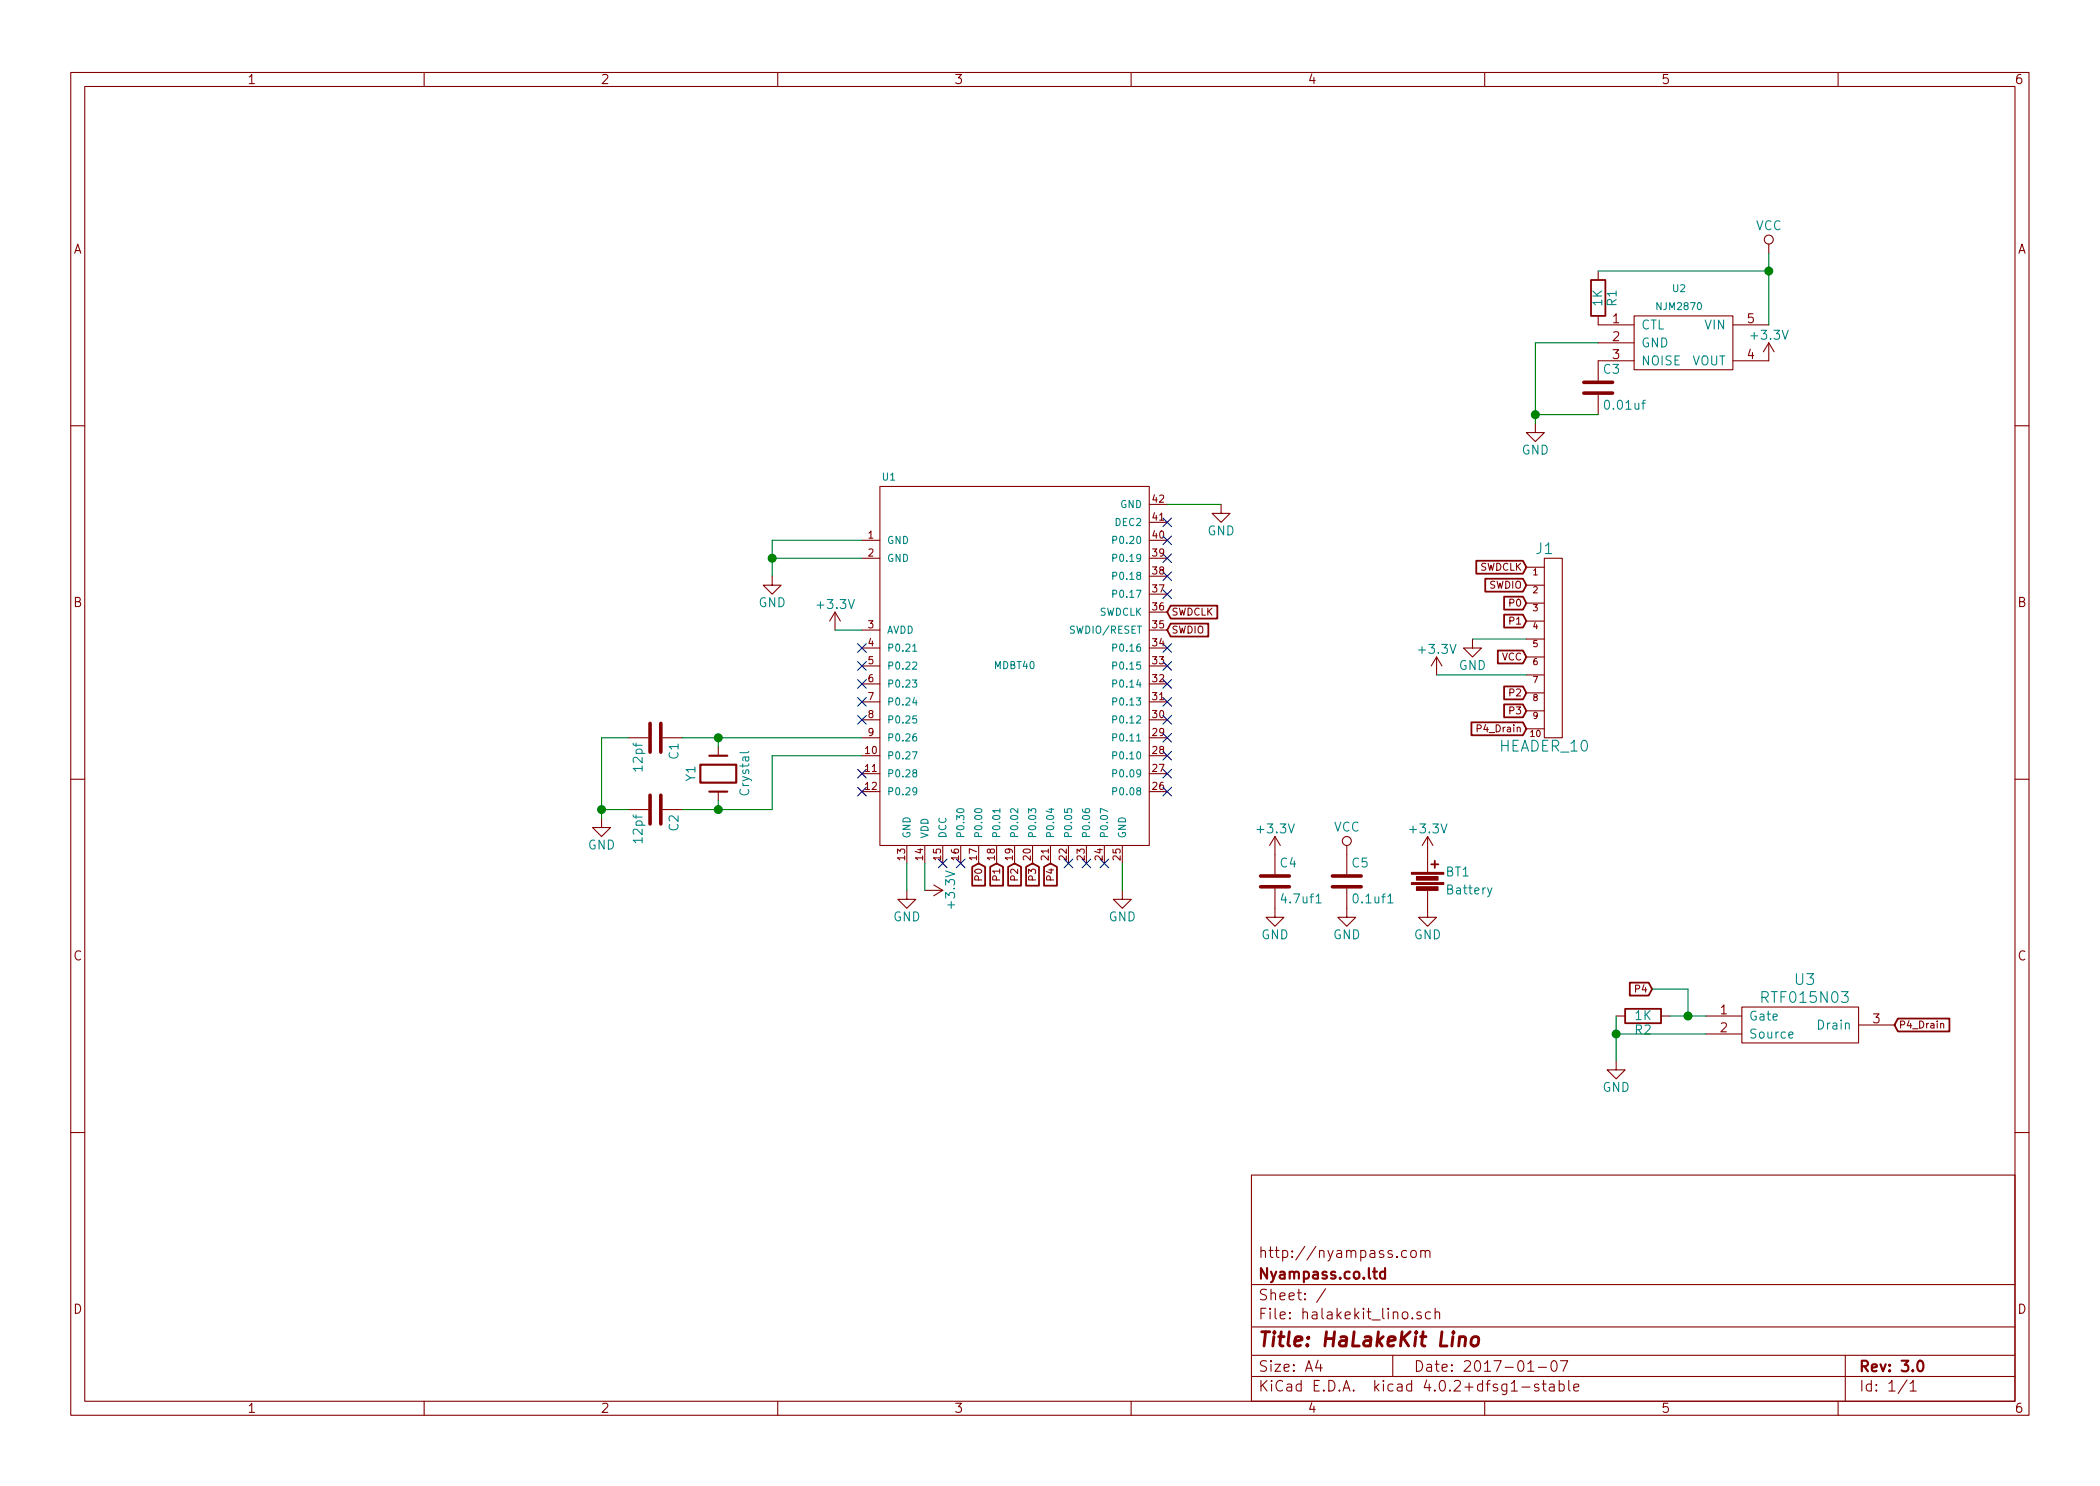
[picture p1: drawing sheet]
<svg xmlns="http://www.w3.org/2000/svg" width="297mm" height="210mm" viewBox="0 0 297 210" stroke-linecap="round" stroke-linejoin="round" font-family="sans-serif">
<g fill="none" stroke="#840000" stroke-width=".15">
<path d="M10 10.3h277v189.9h-277zM12 12.2h273v186.1h-273zM60 10.3v1.9M110 10.3v1.9M160 10.3v1.9M210 10.3v1.9M260 10.3v1.9M226.1 38.3v1.3M250.2 34.5v1.3M217.2 59.9v1.3h1.2l-1.2 1.3-1.3-1.3h1.3M226.1 44.7v1.3h5M226.1 48.5h5"/>
<path d="M226.1 55.9v2.8M231.1 44.7h14v7.6h-14zM231.1 51h-5v2.8M245.1 46h5.1M250.2 48.5v2.5h-5.1M250.2 48.5l-.8 1.3M250.2 48.5l.8 1.3M10 60.2h2M121.9 76.4h2.6M121.9 79h2.6M124.5 68.8h38.1v50.8h-38.1zM162.6 76.4h2.5"/>
<path d="M162.6 79h2.5M162.6 73.9h2.5M162.6 71.4h2.5M172.7 71.4v1.2h1.3l-1.3 1.3-1.3-1.3h1.3M218.4 79h2.6v25.4h-2.6zM285 60.2h2M109.2 81.5v1.3h1.3l-1.3 1.3-1.3-1.3h1.3M118.1 86.6l-.8 1.3M118.1 86.6v2.5M118.1 86.6l.8 1.3M121.9 89.1h2.6M121.9 91.7h2.6"/>
<path d="M121.9 94.2h2.6M121.9 96.8h2.6M121.9 99.3h2.6M162.6 89.1h2.5M162.6 91.7h2.5M162.6 94.2h2.5M162.6 96.8h2.5M162.6 99.3h2.5M162.6 86.6h2.5M162.6 84.1h2.5M162.6 81.5h2.5M203.2 93l-.8 1.2"/>
<path d="M203.2 93v2.5M203.2 93l.8 1.2M208.3 90.4v1.3h1.2l-1.2 1.3-1.3-1.3h1.3M215.9 80.3h2.5M215.9 82.8h2.5M215.9 85.3h2.5M215.9 87.9h2.5M215.9 90.4h2.5M215.9 93h2.5M215.9 95.5h2.5M215.9 98h2.5M10 110.3h2"/>
<path d="M85.1 115.8v1.3h1.3l-1.3 1.3-1.3-1.3h1.3M88.9 104.4h2.8M88.9 114.5h2.8M93.7 104.4h2.8M93.7 114.5h2.8M101.6 105.7v1.2M101.6 112v1.3M121.9 101.8h2.6M121.9 104.4h2.6M121.9 106.9h2.6M121.9 109.5h2.6M121.9 112h2.6"/>
<path d="M128.3 119.6v2.6M130.8 119.6v2.6M133.3 119.6v2.6M135.9 119.6v2.6M138.4 119.6v2.6M141 119.6v2.6M143.5 119.6v2.6M146 119.6v2.6M148.6 119.6v2.6M151.1 119.6v2.6M153.7 119.6v2.6M156.2 119.6v2.6"/>
<path d="M158.7 119.6v2.6M162.6 101.8h2.5M162.6 104.4h2.5M162.6 106.9h2.5M162.6 109.5h2.5M162.6 112h2.5M180.3 118.4v5.3M180.3 118.4l-.7 1.2M180.3 118.4l.8 1.2M190.5 119.6v4.1M201.9 118.4v5M201.9 118.4l-.7 1.2"/>
<path d="M201.9 118.4l.8 1.2M215.9 100.6h2.5M215.9 103.1h2.5M285 110.3h2M128.3 126v1.2h1.2l-1.2 1.3-1.3-1.3h1.3M130.8 126h2.5M132.1 125.2l1.2 .8M133.3 126l-1.2 .7M158.7 126v1.2h1.3l-1.3 1.3-1.2-1.3h1.2M180.3 125.7v4.1h1.3l-1.3 1.3-1.2-1.3h1.2M190.5 125.7v4.1h1.3l-1.3 1.3-1.3-1.3h1.3M201.9 126v3.8h1.3l-1.3 1.3-1.2-1.3h1.2"/>
<path d="M228.6 150.1v1.3h1.3l-1.3 1.2-1.3-1.2h1.3M228.6 143.8h1.3M234.9 143.8h1.3M241.3 143.8h5.1M241.3 146.3h5.1M246.4 142.5h16.5v5.1h-16.5zM262.9 145h5.1M274.5 144.9a.23 .23 0 0 1 .4 .1v.5M10 160.2h2M177 166.3h108v32h-108zM199 177l-.5-.1-.3 .3 .1 .6 .2 .1 .5-.1M199.6 177.1a.41 .41 0 0 1 .7 .1v.4a.41 .41 0 0 1-.4 .3 .41 .41 0 0 1-.4-.3z"/>
<path d="M201 177.1a.38 .38 0 0 1 .6 0v.8M201 176.9v1M201.6 177.1a.36 .36 0 0 1 .3-.2 .36 .36 0 0 1 .4 .2v.8M285 160.2h2M60 198.3v1.9M110 198.3v1.9M160 198.3v1.9M177 194.8h108M177 191.8h108M177 187.8h108M177 181.8h108M186.4 192.5l-.3 1h.9"/>
<path d="M186.8 193v1M187.5 182.3l-1.3 2M197 191.8v3M199.8 186.5v.1l-.1-.1h.1v.1M201 185.7a.37 .37 0 0 0-.6 .1v.1a.54 .54 0 0 0 .6 .3l.1 .1-.1 .2-.2 .1-.4-.1M202.3 185.7l-.4-.1-.3 .3 .1 .6 .2 .1 .4-.1M203 185.7a.38 .38 0 0 1 .6 .1v.8M203 185.1v1.5M210 198.3v1.9M215.3 196.3h1.1M216.1 194h.9M217.6 193.5h1.1"/>
<path d="M217.6 195.9a.37 .37 0 0 0-.6 .1v.1a.54 .54 0 0 0 .6 .3l.1 .1-.1 .2-.1 .1-.5-.1M218.1 195.8h.6M218.3 195.3v1.3l.2 .2h.2M219.2 195.9l.2-.1 .4 .1v.9M219.5 192.7a.35 .35 0 0 1 .4-.2 .35 .35 0 0 1 .3 .3 .77 .77 0 0 1-.5 1.2 .9 .9 0 0 1-.2-1.3zM219.8 196.2l-.4 .1-.3 .2 .1 .2 .2 .1 .4-.1M220.5 195.9a.48 .48 0 0 1 .7 .1l.1 .1-.1 .6a.48 .48 0 0 1-.7 0M220.5 195.3v1.5M220.7 192.5h1l-.6 1.5M221.9 195.3v1.3l.2 .2M222.6 196.3l.7-.1v-.3l-.5-.1-.2 .2 .1 .7 .1 .1 .5-.1M260 198.3v1.9"/>
<path d="M261 191.8v6.5M269.7 195.2l-1.2 2M270.2 195.8l.4-.5v1.5M270.2 196.8h.8"/>
<circle cx="250.2" cy="33.9" r=".63"/>
<circle cx="190.5" cy="119" r=".63"/>
</g>
<path d="M99.1 108.2h5v2.5h-5zM100.3 112h2.6M100.3 106.9h2.6M195.9 179.4v1.5M195.9 180l-.4-.1-.3 .3 .1 .6 .2 .1 .4-.1M271.3 192.7a.35 .35 0 0 1 .4-.2 .35 .35 0 0 1 .3 .3 .77 .77 0 0 1-.4 1.2 .9 .9 0 0 1-.3-1.3z" fill="none" stroke="#840000" stroke-width=".3"/>
<path d="M206.5 189.3a.52 .52 0 0 1 .8 .1l-.1 1M208.3 189.3a.51 .51 0 0 1 .5-.2 .51 .51 0 0 1 .4 .4l-.1 .6a.54 .54 0 0 1-.5 .4 .54 .54 0 0 1-.5-.4z" fill="none" stroke="#840000" stroke-width=".41"/>
<g fill="#840000" stroke="#840000" stroke-width=".15">
<path d="M199.6 124.9h4.6v.2h-4.6z"/>
<path d="M199.6 123.4h4.6v.3h-4.6z"/>
<path d="M200.4 125.5h3v.5h-3z"/>
<path d="M200.4 124h3v.5h-3z"/>
</g>
<g fill="none" stroke="#840000" stroke-width=".25">
<path d="M225 39.6h2.1v5.1h-2.1zM208.8 79.3h6.6l.5 1-.5 .9h-6.6zM165.6 85.7h6.6v1.8h-6.6l-.5-.9zM165.6 88.2h5.3v1.9h-5.3l-.5-1zM210.1 81.9h5.3l.5 .9-.5 .9h-5.3zM211.9 92h3.5l.5 1-.5 .9h-3.5zM212.8 97.1h2.6l.5 .9-.5 1h-2.6zM212.8 99.7h2.6l.5 .9-.5 .9h-2.6zM212.8 84.4h2.6l.5 .9-.5 1h-2.6zM212.8 87h2.6l.5 .9-.5 .9h-2.6zM208.1 102.2h7.3l.5 .9-.5 .9h-7.3zM137.5 122.7l.9-.5 .9 .5v2.6h-1.8z"/>
<path d="M140.1 122.7l.9-.5 .9 .5v2.6h-1.8zM142.6 122.7l.9-.5 .9 .5v2.6h-1.8zM145.1 122.7l.9-.5 1 .5v2.6h-1.9zM147.7 122.7l.9-.5 .9 .5v2.6h-1.8zM202.4 122.3h1.1M202.9 121.8v1M230.5 139h2.7l.5 .9-.5 1h-2.7zM229.9 142.7h5v2.1h-5zM268.5 144.1h7.2v1.8h-7.2l-.5-.9z"/>
</g>
<g fill="none" stroke="#008484" stroke-width=".15">
<path d="M157.4 76.4h.5l.1-.2-.1-.3h-.5v1M157.4 79l.5-.1 .1-.1-.1-.3-.5-.1v1M129.1 96.2h.6l-.4 .4 .3 .1v.4l-.1 .1-.4-.1M129.1 93.8l.4-.1 .1 .1 .1 .2-.6 .7h.6M129.1 92.1h.6M129.3 98.7l-.2 .7h.6M157.4 99.3l.5-.1 .1-.1-.1-.3-.5-.1v1.1M157.4 96.7h.5l.1-.2-.1-.2-.5-.1v1M157.4 94.2h.5l.1-.2-.1-.3h-.5v1M157.4 91.7l.5-.1 .1-.1-.1-.3-.5-.1v1M157.4 84h.5l.1-.2-.1-.2-.5-.1v1M157.4 81.5h.5l.1-.2-.1-.3h-.5v1"/>
<path d="M105.9 106.3l-.2 .2h-1.1M129.1 106.4h.6l-.4 1M129.3 109.3l-.2-.1 .1-.2h.4v.2l-.4 .2-.1 .1v.2l.2 .2 .3-.1v-.4l-.1-.1M129.6 103.8l-.4 .1-.1 .7 .2 .2 .3-.1v-.4l-.3-.1-.2 .2M129.6 101.3h-.4l-.1 .5 .1-.1h.4v.5l-.1 .1-.4-.1M129.7 111.9l-.2 .2-.3-.1-.1-.1 .1-.4 .3-.1 .2 .3-.1 .5-.1 .2-.3 .1M135.4 114.5a.71 .71 0 0 1 .9 .1 .55 .55 0 0 1-.5 .4 .55 .55 0 0 1-.5-.4zM137.9 114.5a.71 .71 0 0 1 1 .1 .55 .55 0 0 1-.5 .4 .55 .55 0 0 1-.5-.4zM141.4 114.4v.6M144 114.4v.6l-.7-.6h-.2l-.1 .2 .1 .4M145.5 115v-.6l.4 .4 .1-.4h.4l.1 .2-.1 .4M148.7 114.4v.6l-.7-.2"/>
<path d="M150.6 114.4v.5l.5 .1-.1-.1v-.4l.5-.1 .1 .2-.1 .4M153.1 114.5l.1 .4 .7 .1 .2-.2-.1-.4-.5 .1v.3l.2 .2M156.7 114.8l-1-.4v.6M157.4 101.8h.5l.1-.2-.1-.3h-.5v1M157.4 112l.5-.1 .1-.1-.1-.3-.5-.1v1.1M157.4 109.4h.5l.1-.2-.1-.2-.5-.1v1M157.4 106.9h.5l.1-.2-.1-.3h-.5v1M157.4 104.4l.5-.1 .1-.1-.1-.3-.5-.1v1M186.2 127.8h.7M196.3 127.8h.7M211 125.6l-.4 1.2-.2 .1M253 146.5l.6-.2v-.2l-.4-.1-.2 .2 .1 .6 .1 .1 .4-.1"/>
</g>
<g fill="none" stroke="#000084" stroke-width=".15">
<path d="M164.5 73.3l1.2 1.2M164.5 75.8l1.2 1.3M164.5 78.4l1.2 1.2M165.7 73.3l-1.2 1.2M165.7 75.8l-1.2 1.3M165.7 78.4l-1.2 1.2M121.3 91.1l1.2 1.2M121.3 93.6l1.2 1.2M121.3 96.2l1.2 1.2M121.3 98.7l1.2 1.2M122.5 91.1l-1.2 1.2M122.5 93.6l-1.2 1.2"/>
<path d="M122.5 96.2l-1.2 1.2M122.5 98.7l-1.2 1.2M164.5 91.1l1.2 1.2M164.5 93.6l1.2 1.2M164.5 96.2l1.2 1.2M164.5 98.7l1.2 1.2M164.5 80.9l1.2 1.2M164.5 83.5l1.2 1.2M165.7 91.1l-1.2 1.2M165.7 93.6l-1.2 1.2M165.7 96.2l-1.2 1.2M165.7 98.7l-1.2 1.2"/>
<path d="M165.7 80.9l-1.2 1.2M165.7 83.5l-1.2 1.2M121.3 101.2l1.2 1.3M121.3 108.9l1.2 1.2M121.3 111.4l1.2 1.2M122.5 101.2l-1.2 1.3M122.5 108.9l-1.2 1.2M122.5 111.4l-1.2 1.2M164.5 101.2l1.2 1.3M164.5 103.8l1.2 1.2M164.5 106.3l1.2 1.2M164.5 108.9l1.2 1.2"/>
<path d="M164.5 111.4l1.2 1.2M165.7 101.2l-1.2 1.3M165.7 103.8l-1.2 1.2M165.7 106.3l-1.2 1.2M165.7 108.9l-1.2 1.2M165.7 111.4l-1.2 1.2M132.7 121.6l1.3 1.2M134 121.6l-1.3 1.2M135.3 121.6l1.2 1.2M136.5 121.6l-1.2 1.2M150.5 121.6l1.2 1.2M151.7 121.6l-1.2 1.2"/>
<path d="M153.1 121.6l1.2 1.2M154.3 121.6l-1.2 1.2M155.6 121.6l1.2 1.2M156.8 121.6l-1.2 1.2"/>
</g>
<path d="M224 55.6h4.1M224 54.1h4.1M91.9 102.4v4M91.9 112.5v4.1M93.5 102.4v4M93.5 112.5v4.1M178.3 125.5h4.1M178.3 123.9h4.1M188.5 125.5h4M188.5 123.9h4" fill="none" stroke="#840000" stroke-width=".51"/>
<g fill="none" stroke="#008400" stroke-width=".15">
<path d="M226.1 38.3h24.1M250.2 35.8v10.2M217.2 58.7h8.9M226.1 48.5h-8.9v11.4M109.2 79h12.7M121.9 76.4h-12.7v5.1M165.1 71.4h7.6M118.1 89.1h3.8M203.2 95.5h12.7M208.3 90.4h7.6M85.1 114.5h3.8M88.9 104.4h-3.8v11.4"/>
<path d="M96.5 104.4h25.4M101.6 104.4v1.3M101.6 113.3v1.2M121.9 106.9h-12.7v7.6h-12.7M128.3 122.2v3.8M130.8 122.2v3.8M158.7 122.2v3.8M233.7 139.9h5.1v3.9M228.6 143.8v6.3M228.6 146.3h12.7M236.2 143.8h5.1"/>
</g>
<g fill="#008400" stroke="#008400" stroke-width=".25">
<circle cx="109.2" cy="79" r=".51"/>
<circle cx="101.6" cy="104.4" r=".51"/>
<circle cx="101.6" cy="114.5" r=".51"/>
<circle cx="85.1" cy="114.5" r=".51"/>
<circle cx="250.2" cy="38.3" r=".51"/>
<circle cx="217.2" cy="58.7" r=".51"/>
<circle cx="238.8" cy="143.8" r=".51"/>
<circle cx="228.6" cy="146.3" r=".51"/>
</g>
<text font-size="2.8" fill="#840000" x="178" y="190.5">Title: HaLakeKit Lino</text>
<g font-size="2.1" fill="#008484">
<text x="217.3" y="78.4">J1</text>
<text x="212.2" y="106.3">HEADER_10</text>
<text x="249.5" y="141.9">RTF015N03</text>
<text x="253.9" y="139.4">U3</text>
</g>
<g font-size="2.1" fill="#840000">
<text x="178" y="178">http://nyampass.com</text>
<text x="178" y="184">Sheet: /</text>
<text x="178" y="181">Nyampass.co.ltd</text>
<text x="178" y="186.7">File: halakekit_lino.sch</text>
<text x="178" y="196.9">KiCad E.D.A. kicad 4.0.2+dfsg1-stable</text>
<text x="178" y="194.1">Size: A4</text>
<text x="200" y="194.1">Date: 2017-01-07</text>
<text x="263" y="194.1">Rev: 3.0</text>
<text x="263" y="196.9">Id: 1/1</text>
</g>
<g font-size="1.8" fill="#840000">
<text x="35" y="11.9">1</text>
<text x="85" y="11.9">2</text>
<text x="135" y="11.9">3</text>
<text x="185" y="11.9">4</text>
<text x="235" y="11.9">5</text>
<text x="285" y="11.9">6</text>
<text x="10.4" y="35.9">A</text>
<text x="285.4" y="35.9">A</text>
<text x="228.1" y="45.7">1</text>
<text x="247.2" y="45.7">5</text>
<text x="228.1" y="48.3">2</text>
<text x="228.1" y="50.8">3</text>
<text x="247.2" y="50.8">4</text>
<text x="10.4" y="85.9">B</text>
<text x="285.4" y="85.9">B</text>
<text x="10.4" y="135.9">C</text>
<text x="285.4" y="135.9">C</text>
<text x="243.4" y="143.5">1</text>
<text x="243.4" y="146">2</text>
<text x="264.9" y="144.8">3</text>
<text x="10.4" y="185.9">D</text>
<text x="285.4" y="185.9">D</text>
<text x="35" y="199.9">1</text>
<text x="85" y="199.9">2</text>
<text x="135" y="199.9">3</text>
<text x="185" y="199.9">4</text>
<text x="235" y="199.9">5</text>
<text x="285" y="199.9">6</text>
</g>
<g font-size="1.8" fill="#008484">
<text x="248.3" y="32.6">VCC</text>
<text x="226.6" y="43.3" transform="rotate(-90 226.6 43.3)">1K</text>
<text x="228.7" y="43.3" transform="rotate(-90 228.7 43.3)">R1</text>
<text x="232.2" y="46.6">CTL</text>
<text x="241.1" y="46.6">VIN</text>
<text x="226.8" y="52.9">C3</text>
<text x="232.2" y="49.1">GND</text>
<text x="232.2" y="51.7">NOISE</text>
<text x="239.2" y="51.7">VOUT</text>
<text x="247.9" y="48.1">+3.3V</text>
<text x="227.2" y="58">0.01uf</text>
<text x="215.2" y="64.3">GND</text>
<text x="170.8" y="75.7">GND</text>
<text x="107.3" y="85.9">GND</text>
<text x="115.8" y="86.2">+3.3V</text>
<text x="200.9" y="92.5">+3.3V</text>
<text x="206.3" y="94.8">GND</text>
<text x="96" y="107.4" transform="rotate(-90 96 107.4)">C1</text>
<text x="90.9" y="109" transform="rotate(-90 90.9 109)">12pf</text>
<text x="98.3" y="110.5" transform="rotate(-90 98.3 110.5)">Y1</text>
<text x="106" y="112.4" transform="rotate(-90 106 112.4)">Crystal</text>
<text x="90.9" y="119.1" transform="rotate(-90 90.9 119.1)">12pf</text>
<text x="96" y="117.5" transform="rotate(-90 96 117.5)">C2</text>
<text x="178" y="117.9">+3.3V</text>
<text x="188.6" y="117.6">VCC</text>
<text x="199.6" y="117.9">+3.3V</text>
<text x="83.1" y="120.2">GND</text>
<text x="181.1" y="122.7">C4</text>
<text x="191.3" y="122.7">C5</text>
<text x="204.5" y="124">BT1</text>
<text x="126.3" y="130.3">GND</text>
<text x="135.1" y="128.3" transform="rotate(-90 135.1 128.3)">+3.3V</text>
<text x="156.8" y="130.3">GND</text>
<text x="181.5" y="127.8">4.7uf1</text>
<text x="191.7" y="127.8">0.1uf1</text>
<text x="204.8" y="126.5">Battery</text>
<text x="178.4" y="132.9">GND</text>
<text x="188.5" y="132.9">GND</text>
<text x="200" y="132.9">GND</text>
<text x="231.3" y="146.3">R2</text>
<text x="231.3" y="144.3">1K</text>
<text x="247.4" y="144.4">Gate</text>
<text x="247.4" y="146.9">Source</text>
<text x="257.4" y="145.7">Drain</text>
<text x="226.6" y="154.5">GND</text>
</g>
<g font-size="1.4" fill="#008484">
<text x="236.6" y="41.3">U2</text>
<text x="234.5" y="43.9">NJM2870</text>
<text x="124.8" y="68">U1</text>
<text x="158.4" y="71.9">GND</text>
<text x="125.5" y="77">GND</text>
<text x="157.8" y="74.4">DEC2</text>
<text x="157.8" y="77">P0.20</text>
<text x="125.5" y="79.5">GND</text>
<text x="157.8" y="82">P0.18</text>
<text x="157.8" y="79.5">P0.19</text>
<text x="125.5" y="89.7">AVDD</text>
<text x="151.6" y="89.7">SWDIO/RESET</text>
<text x="155.3" y="87.1">SWDCLK</text>
<text x="157.8" y="84.6">P0.17</text>
<text x="125.5" y="92.2">P0.21</text>
<text x="125.5" y="94.7">P0.22</text>
<text x="140.7" y="94.7">MDBT40</text>
<text x="157.8" y="94.7">P0.15</text>
<text x="157.8" y="92.2">P0.16</text>
<text x="125.5" y="97.3">P0.23</text>
<text x="125.5" y="99.8">P0.24</text>
<text x="157.8" y="99.8">P0.13</text>
<text x="157.8" y="97.3">P0.14</text>
<text x="125.5" y="102.4">P0.25</text>
<text x="125.5" y="104.9">P0.26</text>
<text x="125.5" y="107.4">P0.27</text>
<text x="157.8" y="102.4">P0.12</text>
<text x="157.8" y="107.4">P0.10</text>
<text x="157.8" y="104.9">P0.11</text>
<text x="125.5" y="110">P0.28</text>
<text x="125.5" y="112.5">P0.29</text>
<text x="157.8" y="112.5">P0.08</text>
<text x="157.8" y="110">P0.09</text>
<text x="128.8" y="118.6" transform="rotate(-90 128.8 118.6)">GND</text>
<text x="131.3" y="118.6" transform="rotate(-90 131.3 118.6)">VDD</text>
<text x="133.9" y="118.6" transform="rotate(-90 133.9 118.6)">DCC</text>
<text x="136.4" y="118.6" transform="rotate(-90 136.4 118.6)">P0.30</text>
<text x="138.9" y="118.6" transform="rotate(-90 138.9 118.6)">P0.00</text>
<text x="141.5" y="118.6" transform="rotate(-90 141.5 118.6)">P0.01</text>
<text x="144" y="118.6" transform="rotate(-90 144 118.6)">P0.02</text>
<text x="146.6" y="118.6" transform="rotate(-90 146.6 118.6)">P0.03</text>
<text x="149.1" y="118.6" transform="rotate(-90 149.1 118.6)">P0.04</text>
<text x="151.6" y="118.6" transform="rotate(-90 151.6 118.6)">P0.05</text>
<text x="154.2" y="118.6" transform="rotate(-90 154.2 118.6)">P0.06</text>
<text x="156.7" y="118.6" transform="rotate(-90 156.7 118.6)">P0.07</text>
<text x="159.3" y="118.6" transform="rotate(-90 159.3 118.6)">GND</text>
</g>
<g font-size="1.4" fill="#840000">
<text x="163" y="71.1">42</text>
<text x="122.8" y="76.2">1</text>
<text x="163" y="76.2">40</text>
<text x="163" y="73.7">41</text>
<text x="122.8" y="78.7">2</text>
<text x="163" y="83.8">37</text>
<text x="163" y="81.3">38</text>
<text x="163" y="78.7">39</text>
<text x="209.2" y="80.7">SWDCLK</text>
<text x="210.6" y="83.3">SWDIO</text>
<text x="122.8" y="88.9">3</text>
<text x="163" y="88.9">35</text>
<text x="163" y="86.4">36</text>
<text x="165.7" y="87.1">SWDCLK</text>
<text x="165.7" y="89.6">SWDIO</text>
<text x="213.6" y="85.8">P0</text>
<text x="213.6" y="88.4">P1</text>
<text x="122.8" y="91.4">4</text>
<text x="122.8" y="94">5</text>
<text x="163" y="94">33</text>
<text x="163" y="91.4">34</text>
<text x="212.3" y="93.4">VCC</text>
<text x="122.8" y="96.5">6</text>
<text x="122.8" y="99.1">7</text>
<text x="122.8" y="101.6">8</text>
<text x="163" y="101.6">30</text>
<text x="163" y="99.1">31</text>
<text x="163" y="96.5">32</text>
<text x="213.6" y="98.5">P2</text>
<text x="213.6" y="101.1">P3</text>
<text x="122.4" y="106.7">10</text>
<text x="122.8" y="104.1">9</text>
<text x="163" y="106.7">28</text>
<text x="163" y="104.1">29</text>
<text x="209.3" y="103.6">P4_Drain</text>
<text x="122.4" y="109.2">11</text>
<text x="122.4" y="111.8">12</text>
<text x="163" y="111.8">26</text>
<text x="163" y="109.2">27</text>
<text x="128" y="121.7" transform="rotate(-90 128 121.7)">13</text>
<text x="130.6" y="121.7" transform="rotate(-90 130.6 121.7)">14</text>
<text x="133.1" y="121.7" transform="rotate(-90 133.1 121.7)">15</text>
<text x="135.6" y="121.7" transform="rotate(-90 135.6 121.7)">16</text>
<text x="138.2" y="121.7" transform="rotate(-90 138.2 121.7)">17</text>
<text x="138.9" y="124.5" transform="rotate(-90 138.9 124.5)">P0</text>
<text x="140.7" y="121.7" transform="rotate(-90 140.7 121.7)">18</text>
<text x="141.5" y="124.5" transform="rotate(-90 141.5 124.5)">P1</text>
<text x="143.3" y="121.7" transform="rotate(-90 143.3 121.7)">19</text>
<text x="144" y="124.5" transform="rotate(-90 144 124.5)">P2</text>
<text x="145.8" y="121.7" transform="rotate(-90 145.8 121.7)">20</text>
<text x="146.5" y="124.5" transform="rotate(-90 146.5 124.5)">P3</text>
<text x="148.3" y="121.7" transform="rotate(-90 148.3 121.7)">21</text>
<text x="149.1" y="124.5" transform="rotate(-90 149.1 124.5)">P4</text>
<text x="150.9" y="121.7" transform="rotate(-90 150.9 121.7)">22</text>
<text x="153.4" y="121.7" transform="rotate(-90 153.4 121.7)">23</text>
<text x="156" y="121.7" transform="rotate(-90 156 121.7)">24</text>
<text x="158.5" y="121.7" transform="rotate(-90 158.5 121.7)">25</text>
<text x="231.4" y="140.4">P4</text>
<text x="268.6" y="145.5">P4_Drain</text>
</g>
<g font-size="1.2" fill="#840000">
<text x="216.8" y="81.4">1</text>
<text x="216.8" y="83.9">2</text>
<text x="216.8" y="86.5">3</text>
<text x="216.8" y="89">4</text>
<text x="216.8" y="91.6">5</text>
<text x="216.8" y="94.1">6</text>
<text x="216.8" y="96.6">7</text>
<text x="216.8" y="99.2">8</text>
<text x="216.8" y="101.7">9</text>
<text x="216.5" y="104.3">10</text>
</g>
</svg>
